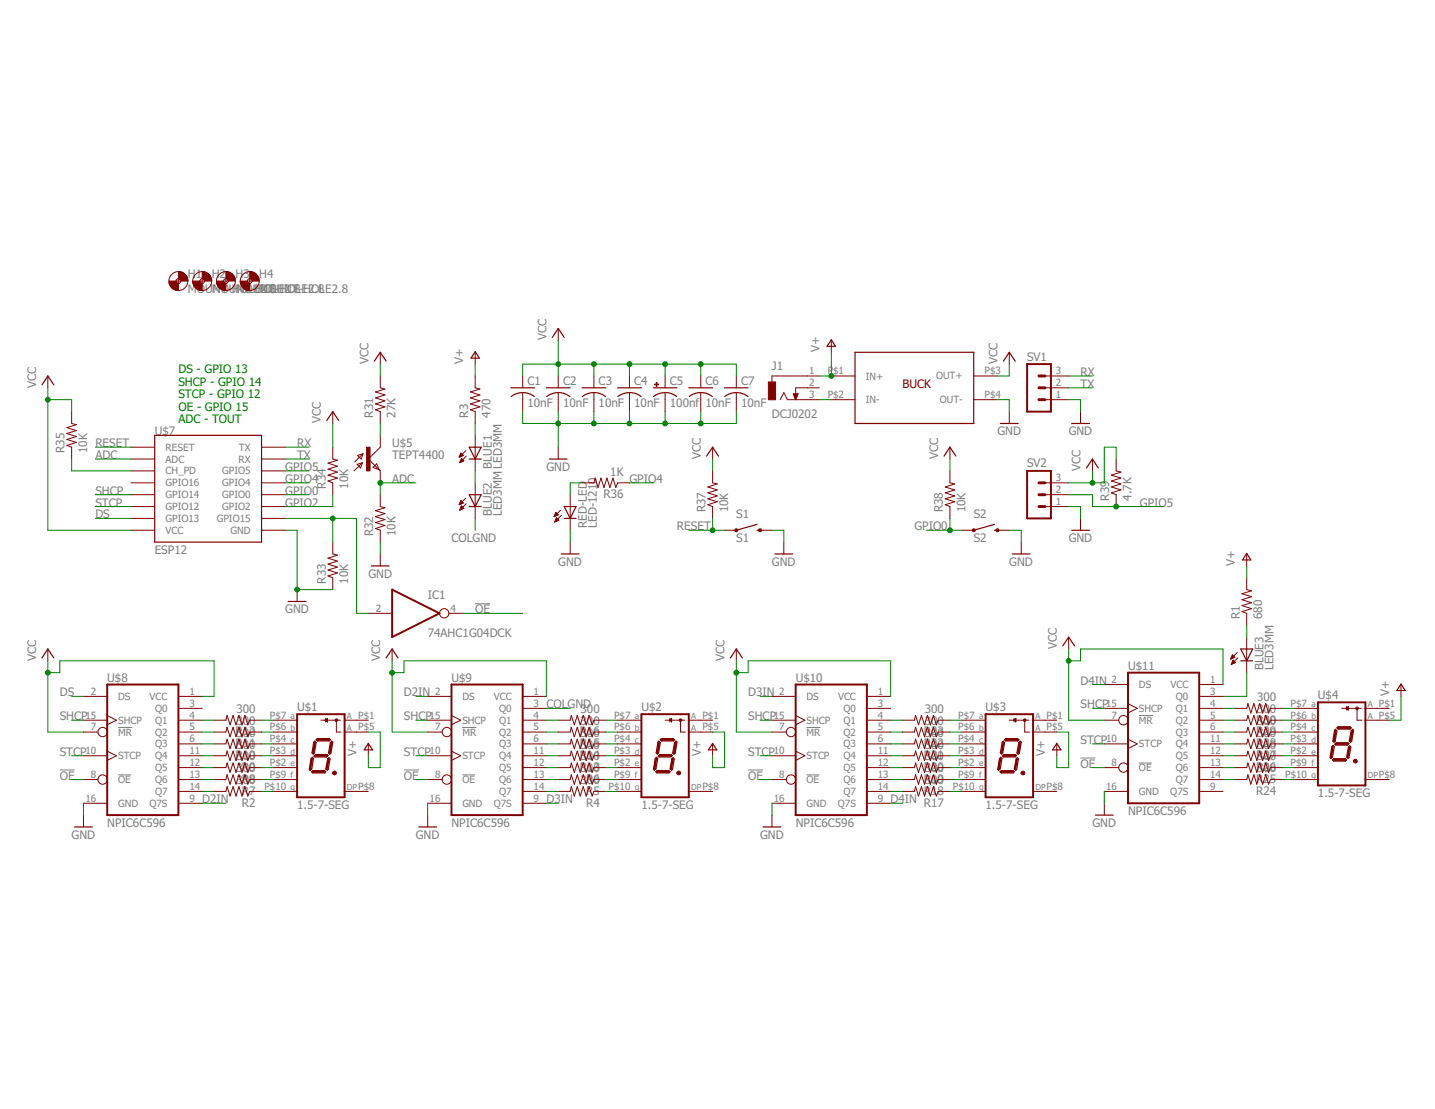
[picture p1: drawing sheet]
<svg xmlns="http://www.w3.org/2000/svg" width="279mm" height="216mm" viewBox="0 0 279 216" stroke-linecap="round" stroke-linejoin="round" font-family="sans-serif">
<g fill="none" stroke="#808080" stroke-width=".19">
<path d="M92.5 117.5h2.9M221.8 139.3h2.7M11.6 149.9h2.9M23 141.6h2.7M23 150.9h2.5M78.7 149.9h2.9M90 141.6h2.7M90 150.9h2.5M145.7 149.9h2.9M157 141.6h2.7M157 150.9h2.5M210.4 147.6h2.9"/>
<path d="M221.8 148.5h2.4"/>
</g>
<g fill="none" stroke="#800000" stroke-width=".23">
<path d="M8.2 74.9l1.1-1.7 1.2 1.7M72.9 70.3l1.1-1.7 1.2 1.7M92.5 68.5l.8 1.2h-1.6zM99.5 75.5h4.6M99.5 77.2a3.6 3.6 0 0 1 4.5 0M106.4 75.5h4.6M106.4 77.2a3.6 3.6 0 0 1 4.6 0M107.5 65.7l1.2-1.8 1.2 1.8M113.3 75.5h4.6M113.4 77.2a3.6 3.6 0 0 1 4.5 0M120.2 75.5h4.7M120.3 77.2a3.6 3.6 0 0 1 4.5 0"/>
<path d="M127.2 75.5h4.6M127.3 77.2a3.6 3.6 0 0 1 4.5 0M134.1 75.5h4.6M134.2 77.2a3.6 3.6 0 0 1 4.5 0M141.1 75.5h4.6M141.1 77.2a3.6 3.6 0 0 1 4.5 0M161.9 66.1l.8 1.3h-1.7zM166.5 68.6h23.1v13.8h-23.1zM195.4 70.3l1.1-1.7 1.2 1.7M30.1 84.8h20.8v20.7h-20.8zM63.6 81.9l1.2-1.8 1.1 1.8M91.4 87.1h2.3l-1.2 2.3z"/>
<path d="M91.4 89.4h2.3M91.4 96.3h2.3l-1.2 2.3zM91.4 98.6h2.3M107 89.4h3.4M109.9 98.6h2.3l-1.2 2.3zM137.6 88.8l1.1-1.7 1.2 1.7M183.8 88.8l1.2-1.7 1.1 1.7M194.8 82.4h3.4M208.7 82.4h3.4M211.5 91.1l1.2-1.7 1.1 1.7M56.1 117.1h3.5M72.3 110.2h3.5"/>
<path d="M109.3 107.8h3.4M109.9 100.9h2.3M147.4 103.2h.6M147.4 102.1l-4 1.1M150.9 107.8h3.4M193.6 103.2h.6M193.6 102.1l-4 1.1M197.1 107.8h3.5M208.7 103.2h3.4M242.7 107.7l.8 1.3h-1.6zM8.2 128.1l1.1-1.8 1.2 1.8M75.2 128.1l1.1-1.8 1.2 1.8"/>
<path d="M142.2 128.1l1.2-1.8 1.1 1.8M206.9 125.8l1.2-1.8 1.1 1.8M241.6 126.3h2.3l-1.2 2.4zM241.6 128.7h2.3M272.8 133.2l.8 1.2h-1.6zM60.6 147.7l.2-.3 .2 .3-.3 2-.3 .3-.2-.2zM60.7 150.3l.2-.3h2.3l.2 .3-.2 .2h-2.3zM61.1 144.5l.2-.2 .3 .3-.4 2-.2 .2-.3-.2zM61.1 147.2l.3-.3h2.3l.2 .2-.3 .3h-2.3zM61.6 144l.2-.2h2.3l.2 .2-.2 .3h-2.3zM63.8 147.7l.2-.2 .3 .2-.4 2.1-.2 .2-.3-.3zM64.3 144.6l.3-.3 .2 .2-.4 2.1-.2 .2-.2-.2z"/>
<path d="M71.7 144.7l.8 1.3h-1.6zM127.8 147.4l.3 .3-.4 2-.3 .3-.2-.2 .4-2.1zM127.9 150h2.3l.3 .3-.3 .2h-2.3l-.2-.2zM128.1 144.5l.2-.2 .3 .3-.4 2-.2 .2-.2-.2zM128.5 146.9h2.2l.2 .2-.3 .3h-2.3l-.1-.2zM128.6 144l.2-.2h2.3l.2 .2-.2 .3h-2.3zM130.8 147.7l.2-.2 .3 .2-.4 2.1-.2 .2-.2-.3zM131.3 144.6l.3-.3 .2 .2-.3 2.1-.3 .2-.2-.2zM138.7 144.7l.9 1.3h-1.7zM194.9 147.4l.2 .3-.4 2-.3 .3-.2-.2 .4-2.1zM194.9 150h2.4l.2 .3-.2 .2h-2.4l-.2-.2zM195.1 144.5l.2-.2 .3 .3-.4 2-.2 .2-.2-.2z"/>
<path d="M195.5 146.9h2.2l.2 .2-.2 .3h-2.4l-.1-.2zM195.6 144l.2-.2h2.3l.3 .2-.3 .3h-2.3zM197.8 147.7l.3-.2 .2 .2-.3 2.1-.2 .2-.3-.3zM198.4 144.6l.2-.3 .2 .2-.3 2.1-.3 .2-.2-.2zM205.8 144.7l.8 1.3h-1.6zM213.3 158.7h3.4M259.6 145.1l.2 .3-.4 2-.3 .3-.1-.2 .3-2.1zM259.7 147.7h2.3l.2 .2-.2 .3h-2.3l-.3-.3zM259.8 142.2l.2-.2 .3 .3-.3 2-.3 .2-.2-.2zM259.9 144.9l.3-.3h2.2l.2 .2-.2 .3h-2.3zM260.5 141.5h2.3l.3 .2-.3 .2h-2.3l-.2-.2zM262.6 145.4l.2-.2 .2 .2-.3 2.1-.2 .2-.3-.3z"/>
<path d="M263.1 142.3l.3-.3 .1 .2-.3 2.1-.2 .2-.3-.2zM14.5 161h3.5M81.5 161h3.5M148.6 161h3.4"/>
</g>
<g fill="none" stroke="#800000" stroke-width=".19">
<path d="M34.3 54.7h.9M34.7 54.3v.9M38.9 54.7h.9M39.4 54.3v.9M43.5 54.7h.9M44 54.3v.9M48.2 54.7h.9M48.6 54.3v.9M9.3 73.2v2.3M74 68.6v2.3M74 73.2v2.3l1 .2-1.9 .6 1.9 .6-1.9 .6 1.9 .5-1.9 .6 1.9 .6-1.9 .6 .9 .3v2.3M92.5 68.6v2.3"/>
<path d="M92.5 73.2v2.3l1 .2-1.9 .6 1.9 .6-1.9 .6 1.9 .5-1.9 .6 1.9 .6-1.9 .6 .9 .3v2.3M101.8 73.2v2.3M101.8 76.4v3.7M108.7 63.9v2.4M108.7 73.2v2.3M108.7 76.4v3.7M115.6 73.2v2.3M115.6 76.4v3.7M122.6 73.2v2.3M122.6 76.4v3.7M129.5 73.2v2.3M129.5 76.4v3.7"/>
<path d="M136.4 73.2v2.3M136.4 76.4v3.7M143.4 73.2v2.3M143.4 76.4v3.7M151.9 77.8l.7-1.4 .7 1.4h6.2M154.5 76.7h.9l-.5 1.1zM154.5 76.7h.9M154.5 76.8h.8M154.6 76.9h.7M154.6 77h.6M154.6 77.1h.6M154.7 77.2h.5"/>
<path d="M154.7 77.3h.4M154.8 77.4h.3M154.8 77.6h.2M154.9 77.7h.1M154.9 77.8h.1M159.5 73.2h-9.2v1.2M159.5 75.5h-4.6v2.3M161.9 73.2h4.6M161.9 77.8h4.6M161.9 66.3v2.3M189.6 73.2h4.6M189.6 77.8h4.6"/>
<path d="M196.5 68.6v2.3M203.5 73.2h4.6M203.5 75.5h4.6M203.5 77.8h4.6M13.9 80.1v2.3l1 .3-1.9 .5 1.9 .6-1.9 .6 1.9 .6-1.9 .6 1.9 .5-1.9 .6 .9 .4v2.3M25.5 98.6h4.6M25.5 87.1h4.6M25.5 89.4h4.6M25.5 91.7h4.6M25.5 94h4.6M25.5 96.3h4.6M50.9 98.6h4.6"/>
<path d="M50.9 87.1h4.6M50.9 89.4h4.6M50.9 91.7h4.6M50.9 94h4.6M50.9 96.3h4.6M64.8 80.1v2.3M64.8 87.1v2.3l.9 .2-1.8 .6 1.8 .6-1.8 .5 1.8 .6-1.8 .6 1.8 .6-1.8 .5 .9 .4v2.3M69.5 90.4l1.1-.3-.4 1zM69.6 88.7l1.1-.4-.4 1.1zM70.6 90.1l-1.7 1.6M70.7 88.3l-1.6 1.6M72.6 91l.7-.7 .5 1.1z"/>
<path d="M73.8 91.4l.2 .3v2.3M74 84.8v2.3l-2.3 2.3 2.1 2M74 96.3v2.3l1 .2-1.9 .6 1.9 .6-1.9 .6 1.9 .6-1.9 .5 1.9 .6-1.9 .6 .9 .3v2.3M89.4 89h.1M89.4 98.2h.2M89.5 88.9h.2M89.5 98.1h.3M89.5 88.8h.5M89.5 90.1h.1M89.5 98h.6M89.5 99.3h.1M89.6 88.7h.6"/>
<path d="M89.6 90h.2M89.6 97.9h.5M89.6 99.1h.3M89.6 88.6h.5M89.6 89.9h.4M89.6 97.7h.4M89.6 99h.5M89.6 88.5h.4M89.7 89.7h.6M89.7 97.6h.2M89.7 88.3h.2M89.7 98.9h.6"/>
<path d="M89.7 89.6h.5M89.7 97.5h.1M89.7 88.2h.1M89.7 98.8h.5M89.7 89.5h.4M89.7 97.5l.5 .4-.8 .4zM89.8 98.7h.3M89.8 89.4h.2M89.8 98.6h.2M89.8 89.3h.1M89.9 89.3l.4 .4-.8 .4zM89.9 98.5l.4 .5-.8 .3z"/>
<path d="M89.9 98.5h.1M90.2 88.7l-.5-.5-.3 .8M90.2 88.7l-.8 .3M90.7 87.8l-1.3 1.2M90.7 97l-1.3 1.3M90.8 88.8l-1.3 1.3M90.8 98l-1.3 1.3M92.5 84.8v6.9M92.5 94v6.9M108.2 99.9h.2M108.2 99.8h.1M108.7 87.1v2.3"/>
<path d="M109.2 99.3l-1.3 1.3M111 96.3v6.9M113.3 94h2.3l.3-.9 .5 1.8 .6-1.8 .6 1.8 .6-1.8 .5 1.8 .6-1.8 .6 1.8 .3-.9h2.4M138.7 87.1v2.3M138.7 91.7v2.3l1 .2-1.9 .6 1.9 .6-1.9 .5 1.9 .6-1.9 .6 1.9 .6-1.9 .6 .9 .3v2.3M185 91.7v2.3l.9 .2-1.9 .6 1.9 .6-1.9 .5 1.9 .6-1.9 .6 1.9 .6-1.9 .6 1 .3v2.3M185 87.1v2.3M196.5 80.1v2.3M203.5 98.6h4.6M203.5 94h4.6M203.5 96.3h4.6M210.4 80.1v2.3"/>
<path d="M212.7 89.4v2.3M217.3 89.4v2.3l.9 .2-1.8 .6 1.8 .6-1.8 .5 1.8 .6-1.8 .6 1.8 .6-1.8 .5 .9 .4v2.3M25.5 100.9h4.6M25.5 103.2h4.6M50.9 100.9h4.6M50.9 103.2h4.6M57.8 114.8v2.3M64.8 105.5v2.3l.9 .3-1.8 .6 1.8 .5-1.8 .6 1.8 .6-1.8 .6 1.8 .5-1.8 .6 .9 .4v2.3M71.7 119.4h4.6M74 107.8v2.4M87.4 119.4h2.8M107.9 100.5h.1"/>
<path d="M107.9 100.4h.3M108 100.3h.5M108 101.6h.1M108 100.2h.7M108.1 101.5h.2M108.1 100.1h.5M108.1 101.4h.4M108.1 100h.4M108.1 101.3h.7M108.2 101.2h.5M108.2 101.1h.4M108.3 101h.2"/>
<path d="M108.3 100.9h.1M108.4 100.8l.4 .5-.8 .3zM108.7 100.2l-.5-.4-.3 .8M108.7 100.2l-.8 .4M109.3 100.4l-1.3 1.2M111 105.5v2.3M141.1 103.2h2.3M148 103.2h2.3M152.6 105.5v2.3M187.3 103.2h2.3M194.2 103.2h2.3M198.8 105.5v2.3"/>
<path d="M210.4 100.9v2.3M242.7 107.8v2.4M242.7 112.5v2.3l1 .2-1.9 .6 1.9 .6-1.9 .6 1.9 .5-1.9 .6 1.9 .6-1.9 .6 .9 .3v2.3M9.3 126.3v2.4M16.3 135.6h4.6M20.9 139.3l1.8 .9-1.8 .9M34.7 137.9h4.7M34.7 135.6h4.7M63.4 139.8v.7M63.6 140h.2M63.7 139.9h.1M63.8 139.8l-.4 .4 .4 .3"/>
<path d="M63.8 139.8v.7M76.3 126.3v2.4M83.3 135.6h4.6M87.9 139.3l1.8 .9-1.8 .9M101.8 137.9h4.6M101.8 135.6h4.6M130.4 139.8v.7M130.6 140h.2M130.7 139.9h.1M130.8 139.8l-.4 .4 .4 .3M130.8 139.8v.7M143.4 126.3v2.4"/>
<path d="M150.3 135.6h4.6M154.9 139.3l1.8 .9-1.8 .9M168.8 137.9h4.6M168.8 135.6h4.6M197.4 139.8v.7M197.7 140h.1M197.8 139.9h.1M197.8 139.8l-.4 .4 .4 .3M197.8 139.8v.7M208.1 124v2.3M215 137.9h4.6M215 133.3h4.6"/>
<path d="M219.6 137l1.8 .9-1.8 .9M233.5 137.9h4.6M233.5 135.6h4.6M233.5 133.3h4.6M239.6 128.2h.2M239.7 128.1h.4M239.8 128h.5M239.8 129.3h.1M239.8 127.9h.6M239.8 129.2h.3M239.8 127.8h.5M239.8 129.1h.5"/>
<path d="M239.9 127.7h.3M239.9 129h.6M239.9 127.6h.2M239.9 128.9h.5M240 127.5l.4 .5-.8 .3zM240 128.8h.3M240 128.7h.2M240.1 128.5h.1M240.1 128.5l.4 .5-.8 .3zM240.4 137.9h2.3l.3-.9 .5 1.8 .6-1.8 .6 1.8 .6-1.8 .6 1.8 .5-1.8 .6 1.8 .4-.9h2.3M240.9 127l-1.3 1.3M241 128.1l-1.3 1.2"/>
<path d="M242.7 124v7M252 137.9h4.6M261.2 137.9h3.8M262.1 137.5v.7M262.1 137.9l.4-.4v.7zM262.2 137.9h.3M262.2 137.8h.3M262.3 138h.2M262.3 137.7h.2M262.4 138.2h.1M262.4 137.6h.1M264.2 138v2.2h1"/>
<path d="M265.9 137.9h4.6M272.8 133.3v2.3M16.3 140.2h4.6M16.3 142.5h2.8M16.3 151.8h2.8M16.3 147.1h4.6M16.3 156.4h4.6M16.3 158.7v2.3M20.9 146.2l1.8 .9-1.8 .9M34.7 140.2h4.7M34.7 142.5h4.7M34.7 154.1h4.7"/>
<path d="M34.7 151.8h4.7M34.7 147.1h4.7M34.7 144.8h4.7M34.7 149.4h4.7M34.7 156.4h4.7M41.7 140.2h2.3l.2-.9 .6 1.8 .6-1.8 .6 1.8 .5-1.8 .6 1.8 .6-1.8 .6 1.8 .3-.9h2.3M41.7 142.5h2.3l.2-.9 .6 1.8 .6-1.8 .6 1.8 .5-1.8 .6 1.8 .6-1.8 .6 1.8 .3-.9h2.3M41.7 154.1h2.3l.2-1 .6 1.9 .6-1.9 .6 1.9 .5-1.9 .6 1.9 .6-1.9 .6 1.9 .3-.9h2.3M41.7 151.8h2.3l.2-1 .6 1.9 .6-1.9 .6 1.9 .5-1.9 .6 1.9 .6-1.9 .6 1.9 .3-.9h2.3M41.7 147.1h2.3l.2-.9 .6 1.9 .6-1.9 .6 1.9 .5-1.9 .6 1.9 .6-1.9 .6 1.9 .3-1h2.3M41.7 144.8h2.3l.2-.9 .6 1.9 .6-1.9 .6 1.9 .5-1.9 .6 1.9 .6-1.9 .6 1.9 .3-1h2.3M41.7 149.4h2.3l.2-.9 .6 1.9 .6-1.9 .6 1.9 .5-1.9 .6 1.9 .6-1.9 .6 1.9 .3-1h2.3"/>
<path d="M53.2 140.2h4.6M53.2 142.5h4.6M53.2 154.1h4.6M53.2 151.8h4.6M53.2 147.1h4.6M53.2 144.8h4.6M53.2 149.4h4.6M62.5 140.2h3.8M63.5 140.3h.3M63.5 140.1h.3M63.6 140.4h.2M63.7 140.5h.1"/>
<path d="M65.5 140.3v2.2h.9M67.1 140.2h4.6M67.1 142.5h4.6M67.1 154.1h4.6M71.7 144.8v2.3M83.3 140.2h4.6M83.3 142.5h2.8M83.3 151.8h2.8M83.3 147.1h4.6M83.3 156.4h4.6M83.3 158.7v2.3M87.9 146.2l1.8 .9-1.8 .9"/>
<path d="M101.8 140.2h4.6M101.8 142.5h4.6M101.8 154.1h4.6M101.8 151.8h4.6M101.8 147.1h4.6M101.8 144.8h4.6M101.8 149.4h4.6M101.8 156.4h4.6M108.7 140.2h2.3l.2-.9 .6 1.8 .6-1.8 .6 1.8 .6-1.8 .5 1.8 .6-1.8 .6 1.8 .3-.9h2.3M108.7 142.5h2.3l.2-.9 .6 1.8 .6-1.8 .6 1.8 .6-1.8 .5 1.8 .6-1.8 .6 1.8 .3-.9h2.3M108.7 154.1h2.3l.2-1 .6 1.9 .6-1.9 .6 1.9 .6-1.9 .5 1.9 .6-1.9 .6 1.9 .3-.9h2.3M108.7 151.8h2.3l.2-1 .6 1.9 .6-1.9 .6 1.9 .6-1.9 .5 1.9 .6-1.9 .6 1.9 .3-.9h2.3"/>
<path d="M108.7 147.1h2.3l.2-.9 .6 1.9 .6-1.9 .6 1.9 .6-1.9 .5 1.9 .6-1.9 .6 1.9 .3-1h2.3M108.7 144.8h2.3l.2-.9 .6 1.9 .6-1.9 .6 1.9 .6-1.9 .5 1.9 .6-1.9 .6 1.9 .3-1h2.3M108.7 149.4h2.3l.2-.9 .6 1.9 .6-1.9 .6 1.9 .6-1.9 .5 1.9 .6-1.9 .6 1.9 .3-1h2.3M120.2 140.2h4.7M120.2 142.5h4.7M120.2 154.1h4.7M120.2 151.8h4.7M120.2 147.1h4.7M120.2 144.8h4.7M120.2 149.4h4.7M129.5 140.2h3.8M130.5 140.3h.3"/>
<path d="M130.5 140.1h.3M130.6 140.4h.2M130.7 140.5h.1M132.5 140.3v2.2h.9M134.1 140.2h4.6M134.1 142.5h4.6M134.1 154.1h4.6M138.7 144.8v2.3M150.3 140.2h4.6M150.3 142.5h2.8M150.3 151.8h2.8M150.3 147.1h4.6"/>
<path d="M150.3 158.7v2.3M150.3 156.4h4.6M154.9 146.2l1.8 .9-1.8 .9M168.8 140.2h4.6M168.8 142.5h4.6M168.8 154.1h4.6M168.8 151.8h4.6M168.8 147.1h4.6M168.8 144.8h4.6M168.8 149.4h4.6M168.8 156.4h4.6M175.7 140.2h2.3l.3-.9 .5 1.8 .6-1.8 .6 1.8 .6-1.8 .5 1.8 .6-1.8 .6 1.8 .3-.9h2.4"/>
<path d="M175.7 142.5h2.3l.3-.9 .5 1.8 .6-1.8 .6 1.8 .6-1.8 .5 1.8 .6-1.8 .6 1.8 .3-.9h2.4M175.7 154.1h2.3l.3-1 .5 1.9 .6-1.9 .6 1.9 .6-1.9 .5 1.9 .6-1.9 .6 1.9 .3-.9h2.4M175.7 151.8h2.3l.3-1 .5 1.9 .6-1.9 .6 1.9 .6-1.9 .5 1.9 .6-1.9 .6 1.9 .3-.9h2.4M175.7 147.1h2.3l.3-.9 .5 1.9 .6-1.9 .6 1.9 .6-1.9 .5 1.9 .6-1.9 .6 1.9 .3-1h2.4M175.7 144.8h2.3l.3-.9 .5 1.9 .6-1.9 .6 1.9 .6-1.9 .5 1.9 .6-1.9 .6 1.9 .3-1h2.4M175.7 149.4h2.3l.3-.9 .5 1.9 .6-1.9 .6 1.9 .6-1.9 .5 1.9 .6-1.9 .6 1.9 .3-1h2.4M187.3 140.2h4.6M187.3 142.5h4.6M187.3 154.1h4.6M187.3 151.8h4.6M187.3 147.1h4.6M187.3 144.8h4.6"/>
<path d="M187.3 149.4h4.6M196.5 140.2h3.8M197.5 140.3h.3M197.5 140.1h.3M197.7 140.4h.1M197.8 140.5h.1M199.5 140.3v2.2h.9M201.1 140.2h4.7M201.1 142.5h4.7M201.1 154.1h4.7M205.8 144.8v2.3M215 140.2h2.8"/>
<path d="M215 154.1h4.6M215 144.8h4.6M215 149.4h2.8M215 156.4v2.3M219.6 143.9l1.8 .9-1.8 .9M233.5 140.2h4.6M233.5 142.5h4.6M233.5 154.1h4.6M233.5 151.8h4.6M233.5 147.1h4.6M233.5 144.8h4.6M233.5 149.4h4.6"/>
<path d="M240.4 140.2h2.3l.3-.9 .5 1.8 .6-1.8 .6 1.8 .6-1.8 .6 1.8 .5-1.8 .6 1.8 .4-.9h2.3M240.4 142.5h2.3l.3-.9 .5 1.8 .6-1.8 .6 1.8 .6-1.8 .6 1.8 .5-1.8 .6 1.8 .4-.9h2.3M240.4 151.8h2.3l.3-1 .5 1.9 .6-1.9 .6 1.9 .6-1.9 .6 1.9 .5-1.9 .6 1.9 .4-.9h2.3M240.4 147.1h2.3l.3-.9 .5 1.9 .6-1.9 .6 1.9 .6-1.9 .6 1.9 .5-1.9 .6 1.9 .4-1h2.3M240.4 144.8h2.3l.3-.9 .5 1.9 .6-1.9 .6 1.9 .6-1.9 .6 1.9 .5-1.9 .6 1.9 .4-1h2.3M240.4 149.4h2.3l.3-.9 .5 1.9 .6-1.9 .6 1.9 .6-1.9 .6 1.9 .5-1.9 .6 1.9 .4-1h2.3M252 140.2h4.6M252 142.5h4.6M252 151.8h4.6M252 147.1h4.6M252 144.8h4.6M252 149.4h4.6"/>
<path d="M265.9 140.2h4.6M265.9 151.8h4.6"/>
<circle cx="34.7" cy="54.7" r="1.84"/>
<circle cx="34.7" cy="54.7" r=".47"/>
<circle cx="39.4" cy="54.7" r="1.84"/>
<circle cx="39.4" cy="54.7" r=".47"/>
<circle cx="44" cy="54.7" r="1.84"/>
<circle cx="44" cy="54.7" r=".47"/>
<circle cx="48.6" cy="54.7" r="1.84"/>
<circle cx="48.6" cy="54.7" r=".47"/>
<circle cx="86.5" cy="119.4" r=".91"/>
<circle cx="20" cy="142.5" r=".91"/>
<circle cx="20" cy="151.8" r=".91"/>
<circle cx="87" cy="142.5" r=".91"/>
<circle cx="87" cy="151.8" r=".91"/>
<circle cx="154" cy="142.5" r=".91"/>
<circle cx="154" cy="151.8" r=".91"/>
<circle cx="218.7" cy="140.2" r=".91"/>
<circle cx="218.7" cy="149.4" r=".91"/>
</g>
<path d="M65 150.5h.3M132 150.5h.3M199.1 150.5h.2M263.8 148.2h.2" fill="none" stroke="#800000" stroke-width=".3"/>
<g fill="none" stroke="#800000" stroke-width=".38">
<path d="M200 70.9h4.6v9.2h-4.6zM200 91.7h4.6v9.2h-4.6zM76.3 114.8l9.3 4.6-9.3 4.6zM20.9 133.3h13.8v25.4h-13.8zM57.8 139h9.3v16.2h-9.3zM87.9 133.3h13.9v25.4h-13.9zM124.9 139h9.2v16.2h-9.2zM154.9 133.3h13.9v25.4h-13.9zM191.9 139h9.2v16.2h-9.2zM219.6 131h13.9v25.4h-13.9zM256.6 136.7h9.3v16.2h-9.3zM60.7 147.7l-.3 2.1"/>
<path d="M61 150.3h2.2M61.3 144.6l-.3 2M61.3 147.1h2.3M61.8 144h2.3M64 147.8l-.4 1.9M64.6 144.6l-.4 2M127.8 147.7l-.4 2.1M128 150.3h2.2M128.3 147.1h2.4M128.3 144.6l-.3 2M128.8 144h2.3M131 147.8l-.3 1.9"/>
<path d="M131.6 144.6l-.4 2M194.8 147.7l-.4 2.1M195 150.3h2.2M195.4 147.1h2.3M195.4 144.6l-.4 2M195.8 144h2.3M198 147.8l-.3 1.9M198.6 144.6l-.4 2M259.5 145.4l-.4 2.1M259.7 147.9h2.2M260.1 142.3l-.4 2M260.1 144.8h2.3"/>
<path d="M260.5 141.7h2.3M262.7 145.5l-.3 1.9M263.3 142.3l-.3 2"/>
</g>
<g fill="#800000" stroke="#800000" stroke-width=".19">
<path d="M64.8 150.3a.38 .38 0 0 1 .6 0 .38 .38 0 0 1-.2 .6l-.4-.2v-.2l.4-.1v.2l-.4-.1z" fill-rule="evenodd"/>
<path d="M131.8 150.3a.36 .36 0 0 1 .6-.1 .36 .36 0 0 1 0 .6 .36 .36 0 0 1-.6-.1v-.2h.4v.1l-.4-.1z" fill-rule="evenodd"/>
<path d="M198.9 150.3l.3-.2 .2 .1 .1 .2-.1 .4a.39 .39 0 0 1-.6-.3l.4-.1 .1 .1h-.5z" fill-rule="evenodd"/>
<path d="M263.6 148l.1-.2a.37 .37 0 0 1 .5 .3 .37 .37 0 0 1-.2 .4 .37 .37 0 0 1-.5-.3l.4-.1 .1 .1h-.5z" fill-rule="evenodd"/>
<path d="M34.7 52.9a1.86 1.86 0 0 1 1.9 1.8h-1.4a.44 .44 0 0 0-.5-.4z" fill-rule="evenodd"/>
<path d="M32.9 54.7h1.4l.1 .3 .3 .2v1.4a1.82 1.82 0 0 1-1.8-1.9z" fill-rule="evenodd"/>
<path d="M39.4 52.9a1.86 1.86 0 0 1 1.8 1.8h-1.4l-.1-.3-.3-.1z" fill-rule="evenodd"/>
<path d="M37.5 54.7h1.4l.1 .3 .4 .2v1.4a1.82 1.82 0 0 1-1.9-1.9z" fill-rule="evenodd"/>
<path d="M44 52.9a1.83 1.83 0 0 1 1.8 1.8h-1.4a.44 .44 0 0 0-.4-.4z" fill-rule="evenodd"/>
<path d="M42.1 54.7h1.4l.2 .3 .3 .2v1.4a1.79 1.79 0 0 1-1.9-1.9z" fill-rule="evenodd"/>
<path d="M48.6 52.9a1.86 1.86 0 0 1 1.9 1.8h-1.4l-.2-.3-.3-.1z" fill-rule="evenodd"/>
<path d="M46.8 54.7h1.4l.1 .3 .3 .2v1.4a1.82 1.82 0 0 1-1.8-1.9z" fill-rule="evenodd"/>
<path d="M147.8 103h.4v.4h-.4z" fill-rule="evenodd"/>
<circle cx="65.5" cy="140.2" r=".25"/>
<circle cx="132.5" cy="140.2" r=".25"/>
<circle cx="199.5" cy="140.2" r=".25"/>
<circle cx="264.2" cy="137.9" r=".25"/>
<circle cx="143.4" cy="103.2" r=".3"/>
<circle cx="189.6" cy="103.2" r=".3"/>
<circle cx="194.2" cy="103.2" r=".3"/>
</g>
<g fill="#800000" stroke="#800000" stroke-width=".19">
<path d="M71.4 87.1h.7v4.6h-.7z"/>
<path d="M149.6 74.4h1.4v3.4h-1.4z"/>
<path d="M127.4 74.8h.8v.1h-.8z"/>
<path d="M127.8 74.4h.1v.8h-.1z"/>
</g>
<path d="M202.3 73.2h1.2M202.3 75.5h1.2M202.3 77.8h1.2M202.3 94h1.2M202.3 96.3h1.2M202.3 98.6h1.2" fill="none" stroke="#800000" stroke-width=".57"/>
<g fill="none" stroke="#008000" stroke-width=".19">
<path d="M9.3 75.5v27.7h16.2M9.3 77.8h4.6v2.3M74 70.9v2.3M92.5 70.9v2.3M101.8 73.2v-2.3h41.6v2.3M108.7 66.3v6.9M115.6 70.9v2.3M122.6 70.9v2.3M129.5 70.9v2.3M136.4 70.9v2.3M159.5 77.8h2.4M161.9 68.6v4.6h-2.4"/>
<path d="M194.2 77.8h2.3v2.3M196.5 70.9v2.3h-2.3M208.1 77.8h2.3v2.3M208.1 73.2h4.6M208.1 75.5h4.6M13.9 89.4v2.3h11.6M18.6 98.6h6.9M18.6 87.1h6.9M18.6 89.4h6.9M18.6 96.3h6.9M55.5 94h4.7M55.5 87.1h4.7"/>
<path d="M55.5 89.4h4.7M55.5 96.3h4.7M55.5 91.7h4.7M64.8 96.3v2.3h-9.3M64.8 82.4v4.7M74 82.4v2.4M81 94h-7v2.3M92.5 82.4v2.4M92.5 91.7v2.3M101.8 80.1v2.3h41.6v-2.3M108.7 80.1v7M113.3 94h-2.3v2.3"/>
<path d="M115.6 80.1v2.3M122.6 80.1v2.3M122.6 94h4.6M129.5 80.1v2.3M136.4 80.1v2.3M138.7 89.4v2.3M185 89.4v2.3M208.1 98.6h2.3v2.3M208.1 96.3h4.6v2.3h13.9M212.7 91.7v2.3M217.3 89.4v-2.3h-2.3v6.9h-6.9M18.6 100.9h6.9"/>
<path d="M55.5 103.2h2.3v11.6h7M55.5 100.9h13.9v18.5h2.3M64.8 100.9v4.6M74 105.5v2.3M90.2 119.4h11.6M92.5 100.9v2.3M111 103.2v2.3M134.1 103.2h7M138.7 100.9v2.3M150.3 103.2h2.3v2.3M180.3 103.2h7M185 100.9v2.3"/>
<path d="M196.5 103.2h2.3v2.3M242.7 110.2v2.3M9.3 128.7v13.8h7M9.3 131h2.3v-2.3h30.1v6.9h-2.3M13.9 135.6h2.4M76.3 128.7v13.8h7M76.3 131h2.4v-2.3h27.7v6.9M81 135.6h2.3M106.4 137.9h4.6M143.4 128.7v13.8h6.9M143.4 131h2.3v-2.3h27.7v6.9M148 135.6h2.3"/>
<path d="M208.1 128.7h2.3v-2.4h27.7v7M208.1 126.3v13.9h6.9M212.7 137.9h2.3M212.7 133.3h2.3M238.1 137.9h2.3M242.7 121.7v2.3M242.7 131v4.6h-4.6M249.7 137.9h2.3M272.8 135.6v4.6h-2.3M13.9 140.2h2.4M13.9 147.1h2.4M13.9 151.8h2.4"/>
<path d="M16.3 156.4v2.3M39.4 142.5h2.3M39.4 140.2h2.3M39.4 144.8h2.3M39.4 147.1h2.3M39.4 149.4h2.3M39.4 151.8h2.3M39.4 154.1h2.3M39.4 156.4h4.6M50.9 142.5h2.3M50.9 140.2h2.3M50.9 144.8h2.3"/>
<path d="M50.9 147.1h2.3M50.9 149.4h2.3M50.9 151.8h2.3M50.9 154.1h2.3M71.7 142.5h2.3v6.9h-2.3v-2.3M81 140.2h2.3M81 147.1h2.3M81 151.8h2.3M83.3 156.4v2.3M106.4 142.5h2.3M106.4 140.2h2.3M106.4 144.8h2.3"/>
<path d="M106.4 147.1h2.3M106.4 149.4h2.3M106.4 151.8h2.3M106.4 154.1h2.3M106.4 156.4h2.3M117.9 142.5h2.3M117.9 140.2h2.3M117.9 144.8h2.3M117.9 147.1h2.3M117.9 149.4h2.3M117.9 151.8h2.3M117.9 154.1h2.3"/>
<path d="M138.7 142.5h2.4v6.9h-2.4v-2.3M148 140.2h2.3M148 147.1h2.3M148 151.8h2.3M150.3 156.4v2.3M173.4 142.5h2.3M173.4 140.2h2.3M173.4 144.8h2.3M173.4 147.1h2.3M173.4 149.4h2.3M173.4 151.8h2.3M173.4 154.1h2.3"/>
<path d="M173.4 156.4h2.3M185 142.5h2.3M185 140.2h2.3M185 144.8h2.3M185 147.1h2.3M185 149.4h2.3M185 151.8h2.3M185 154.1h2.3M205.8 142.5h2.3v6.9h-2.3v-2.3M212.7 144.8h2.3M212.7 149.4h2.3M215 154.1v2.3"/>
<path d="M238.1 142.5h2.3M238.1 140.2h2.3M238.1 144.8h2.3M238.1 147.1h2.3M238.1 149.4h2.3M238.1 151.8h2.3M249.7 142.5h2.3M249.7 140.2h2.3M249.7 144.8h2.3M249.7 147.1h2.3M249.7 149.4h2.3M249.7 151.8h2.3"/>
</g>
<g fill="#008000" stroke="#008000" stroke-width=".19">
<circle cx="57.8" cy="114.8" r=".47"/>
<circle cx="108.7" cy="82.4" r=".47"/>
<circle cx="115.6" cy="82.4" r=".47"/>
<circle cx="122.6" cy="82.4" r=".47"/>
<circle cx="129.5" cy="82.4" r=".47"/>
<circle cx="136.4" cy="82.4" r=".47"/>
<circle cx="9.3" cy="77.8" r=".47"/>
<circle cx="9.3" cy="131" r=".47"/>
<circle cx="76.3" cy="131" r=".47"/>
<circle cx="143.4" cy="131" r=".47"/>
<circle cx="208.1" cy="128.7" r=".47"/>
<circle cx="108.7" cy="70.9" r=".47"/>
<circle cx="115.6" cy="70.9" r=".47"/>
<circle cx="122.6" cy="70.9" r=".47"/>
<circle cx="129.5" cy="70.9" r=".47"/>
<circle cx="136.4" cy="70.9" r=".47"/>
<circle cx="212.7" cy="94" r=".47"/>
<circle cx="161.9" cy="73.2" r=".47"/>
<circle cx="74" cy="94" r=".47"/>
<circle cx="185" cy="103.2" r=".47"/>
<circle cx="138.7" cy="103.2" r=".47"/>
<circle cx="217.3" cy="98.6" r=".47"/>
<circle cx="64.8" cy="100.9" r=".47"/>
</g>
<g font-size="2.3" fill="#808080">
<text x="36.6" y="57">MOUMT-HNO-EM.TLENT-HOLE2.8</text>
<text x="36.6" y="54.2">H1</text>
<text x="41.2" y="54.2">H2</text>
<text x="41.5" y="57">NOUMOTLUHNO-HOLE2.8</text>
<text x="45.8" y="54.2">H3</text>
<text x="50.5" y="54.2">H4</text>
<text x="50.7" y="57">2O8U2.8</text>
<text x="71.7" y="70.9" transform="rotate(-90 71.7 70.9)">VCC</text>
<text x="90.2" y="70.9" transform="rotate(-90 90.2 70.9)">V+</text>
<text x="106.4" y="66.3" transform="rotate(-90 106.4 66.3)">VCC</text>
<text x="159.5" y="68.6" transform="rotate(-90 159.5 68.6)">V+</text>
<text x="194.2" y="70.9" transform="rotate(-90 194.2 70.9)">VCC</text>
<text x="200" y="70.2">SV1</text>
<text x="7" y="75.5" transform="rotate(-90 7 75.5)">VCC</text>
<text x="102.7" y="74.9">C1</text>
<text x="109.6" y="74.9">C2</text>
<text x="116.6" y="74.9">C3</text>
<text x="123.5" y="74.9">C4</text>
<text x="130.4" y="74.9">C5</text>
<text x="137.4" y="74.9">C6</text>
<text x="144.3" y="74.9">C7</text>
<text x="150.3" y="72">J1</text>
<text x="210.4" y="75.5">TX</text>
<text x="210.4" y="73.2">RX</text>
<text x="62.5" y="82.4" transform="rotate(-90 62.5 82.4)">VCC</text>
<text x="72.7" y="81.3" transform="rotate(-90 72.7 81.3)">R31</text>
<text x="77" y="81.3" transform="rotate(-90 77 81.3)">27K</text>
<text x="91.2" y="81.3" transform="rotate(-90 91.2 81.3)">R3</text>
<text x="95.5" y="81.3" transform="rotate(-90 95.5 81.3)">470</text>
<text x="102.7" y="79.3">10nF</text>
<text x="109.6" y="79.3">10nF</text>
<text x="116.6" y="79.3">10nF</text>
<text x="123.5" y="79.3">10nF</text>
<text x="130.4" y="79.3">100nf</text>
<text x="137.4" y="79.3">10nF</text>
<text x="144.3" y="79.3">10nF</text>
<text x="150.3" y="81.3">DCJ0202</text>
<text x="12.6" y="88.2" transform="rotate(-90 12.6 88.2)">R35</text>
<text x="16.9" y="88.2" transform="rotate(-90 16.9 88.2)">10K</text>
<text x="18.6" y="89.4">ADC</text>
<text x="18.6" y="87.1">RESET</text>
<text x="30.1" y="84.7">U$7</text>
<text x="57.9" y="89.4">TX</text>
<text x="57.9" y="87.1">RX</text>
<text x="76.3" y="89.4">TEPT4400</text>
<text x="76.3" y="87.1">U$5</text>
<text x="136.4" y="89.4" transform="rotate(-90 136.4 89.4)">VCC</text>
<text x="182.7" y="89.4" transform="rotate(-90 182.7 89.4)">VCC</text>
<text x="194.2" y="84.7">GND</text>
<text x="208.1" y="84.7">GND</text>
<text x="55.5" y="94">GPIO4</text>
<text x="55.5" y="91.7">GPIO5</text>
<text x="63.4" y="95.1" transform="rotate(-90 63.4 95.1)">R34</text>
<text x="67.8" y="95.1" transform="rotate(-90 67.8 95.1)">10K</text>
<text x="76.3" y="94">ADC</text>
<text x="95.8" y="91.2" transform="rotate(-90 95.8 91.2)">BLUE1</text>
<text x="106.4" y="91.7">GND</text>
<text x="118.8" y="92.6">1K</text>
<text x="122.6" y="94">GPIO4</text>
<text x="200" y="91">SV2</text>
<text x="210.4" y="91.7" transform="rotate(-90 210.4 91.7)">VCC</text>
<text x="18.6" y="100.9">DS</text>
<text x="18.6" y="98.6">STCP</text>
<text x="18.6" y="96.3">SHCP</text>
<text x="55.5" y="98.6">GPIO2</text>
<text x="55.5" y="96.3">GPIO0</text>
<text x="95.8" y="100.5" transform="rotate(-90 95.8 100.5)">BLUE2</text>
<text x="97.7" y="100.5" transform="rotate(-90 97.7 100.5)">LED3MM LED3MM</text>
<text x="117.5" y="97">R36</text>
<text x="137.4" y="99.8" transform="rotate(-90 137.4 99.8)">R37</text>
<text x="141.7" y="99.8" transform="rotate(-90 141.7 99.8)">10K</text>
<text x="143.4" y="100.9">S1</text>
<text x="183.6" y="99.8" transform="rotate(-90 183.6 99.8)">R38</text>
<text x="188" y="99.8" transform="rotate(-90 188 99.8)">10K</text>
<text x="189.6" y="100.9">S2</text>
<text x="216" y="97.5" transform="rotate(-90 216 97.5)">R39</text>
<text x="220.3" y="97.5" transform="rotate(-90 220.3 97.5)">4.7K</text>
<text x="221.9" y="98.6">GPIO5</text>
<text x="30.1" y="107.9">ESP12</text>
<text x="72.7" y="104.4" transform="rotate(-90 72.7 104.4)">R32</text>
<text x="77" y="104.4" transform="rotate(-90 77 104.4)">10K</text>
<text x="87.9" y="105.5">COLGND</text>
<text x="114.2" y="102.8" transform="rotate(-90 114.2 102.8)">RED-LED</text>
<text x="116.2" y="102.8" transform="rotate(-90 116.2 102.8)">LED-1210</text>
<text x="131.8" y="103.2">RESET</text>
<text x="143.4" y="105.5">S1</text>
<text x="178" y="103.2">GPIO0</text>
<text x="189.6" y="105.5">S2</text>
<text x="208.1" y="105.5">GND</text>
<text x="63.4" y="113.6" transform="rotate(-90 63.4 113.6)">R33</text>
<text x="67.8" y="113.6" transform="rotate(-90 67.8 113.6)">10K</text>
<text x="71.7" y="112.5">GND</text>
<text x="108.7" y="110.2">GND</text>
<text x="150.3" y="110.2">GND</text>
<text x="196.5" y="110.2">GND</text>
<text x="240.4" y="110.2" transform="rotate(-90 240.4 110.2)">V+</text>
<text x="55.5" y="119.4">GND</text>
<text x="83.3" y="116.5">IC1</text>
<text x="92.5" y="119.4">OE</text>
<text x="83.3" y="124">74AHC1G04DCK</text>
<text x="241.4" y="120.6" transform="rotate(-90 241.4 120.6)">R1</text>
<text x="245.7" y="120.6" transform="rotate(-90 245.7 120.6)">680</text>
<text x="7" y="128.6" transform="rotate(-90 7 128.6)">VCC</text>
<text x="74" y="128.6" transform="rotate(-90 74 128.6)">VCC</text>
<text x="141.1" y="128.6" transform="rotate(-90 141.1 128.6)">VCC</text>
<text x="205.8" y="126.3" transform="rotate(-90 205.8 126.3)">VCC</text>
<text x="219.6" y="130.4">U$11</text>
<text x="246" y="130.5" transform="rotate(-90 246 130.5)">BLUE3</text>
<text x="247.9" y="130.5" transform="rotate(-90 247.9 130.5)">LED3MM</text>
<text x="11.6" y="135.6">DS</text>
<text x="20.9" y="132.7">U$8</text>
<text x="78.7" y="135.6">D2IN</text>
<text x="87.9" y="132.7">U$9</text>
<text x="106.4" y="137.9">COLGND</text>
<text x="145.7" y="135.6">D3IN</text>
<text x="154.9" y="132.7">U$10</text>
<text x="210.4" y="133.3">D4IN</text>
<text x="210.4" y="137.9">SHCP</text>
<text x="244.8" y="136.5">300</text>
<text x="256.6" y="136.2">U$4</text>
<text x="270.5" y="135.6" transform="rotate(-90 270.5 135.6)">V+</text>
<text x="11.6" y="140.2">SHCP</text>
<text x="45.8" y="143.2">R10</text>
<text x="46" y="143.4">302</text>
<text x="46" y="141.1">300</text>
<text x="46" y="138.8">300</text>
<text x="57.9" y="138.5">U$1</text>
<text x="78.7" y="140.2">SHCP</text>
<text x="112.9" y="143.2">R00</text>
<text x="113" y="143.4">316</text>
<text x="113" y="141.1">300</text>
<text x="113" y="138.8">300</text>
<text x="124.9" y="138.5">U$2</text>
<text x="145.7" y="140.2">SHCP</text>
<text x="179.9" y="143.2">R20</text>
<text x="180.1" y="143.4">303</text>
<text x="180.1" y="141.1">300</text>
<text x="180.1" y="138.8">300</text>
<text x="191.9" y="138.5">U$3</text>
<text x="244.6" y="143.2">R29</text>
<text x="244.6" y="140.9">R30</text>
<text x="244.8" y="143.4">300</text>
<text x="244.8" y="141.1">300</text>
<text x="244.8" y="138.8">300</text>
<text x="11.6" y="147.1">STCP</text>
<text x="45.8" y="147.8">R10</text>
<text x="45.8" y="145.5">R10</text>
<text x="46" y="148">300</text>
<text x="46" y="145.7">301</text>
<text x="69.4" y="147.1" transform="rotate(-90 69.4 147.1)">V+</text>
<text x="78.7" y="147.1">STCP</text>
<text x="112.9" y="147.8">R00</text>
<text x="112.9" y="145.5">R00</text>
<text x="113" y="148">314</text>
<text x="113" y="145.7">315</text>
<text x="136.4" y="147.1" transform="rotate(-90 136.4 147.1)">V+</text>
<text x="145.7" y="147.1">STCP</text>
<text x="179.9" y="147.8">R20</text>
<text x="179.9" y="145.5">R20</text>
<text x="180.1" y="148">301</text>
<text x="180.1" y="145.7">302</text>
<text x="203.5" y="147.1" transform="rotate(-90 203.5 147.1)">V+</text>
<text x="210.4" y="144.8">STCP</text>
<text x="210.4" y="149.4">OE</text>
<text x="244.6" y="147.8">R27</text>
<text x="244.6" y="145.5">R28</text>
<text x="244.8" y="148">300</text>
<text x="244.8" y="145.7">300</text>
<text x="11.6" y="151.8">OE</text>
<text x="46" y="152.7">3R8</text>
<text x="46" y="150.4">3R9</text>
<text x="47.1" y="154.7">R7</text>
<text x="47.3" y="152.7">00</text>
<text x="47.3" y="150.4">00</text>
<text x="78.7" y="151.8">OE</text>
<text x="112.9" y="150.1">R00</text>
<text x="113" y="152.7">3R6</text>
<text x="113" y="150.4">313</text>
<text x="114.1" y="154.7">R5</text>
<text x="114.3" y="152.7">00</text>
<text x="145.7" y="151.8">OE</text>
<text x="179.9" y="154.7">R18</text>
<text x="179.9" y="152.4">R10</text>
<text x="179.9" y="150.1">R20</text>
<text x="180.1" y="152.7">309</text>
<text x="180.1" y="150.4">300</text>
<text x="244.6" y="154.7">R24</text>
<text x="244.6" y="152.4">R25</text>
<text x="244.6" y="150.1">R26</text>
<text x="244.8" y="150.4">300</text>
<text x="256.6" y="155.2">1.5-7-SEG</text>
<text x="20.9" y="161">NPIC6C596</text>
<text x="39.4" y="156.4">D2IN</text>
<text x="47.1" y="157">R2</text>
<text x="57.9" y="157.5">1.5-7-SEG</text>
<text x="87.9" y="161">NPIC6C596</text>
<text x="106.4" y="156.4">D3IN</text>
<text x="114.1" y="157">R4</text>
<text x="124.9" y="157.5">1.5-7-SEG</text>
<text x="154.9" y="161">NPIC6C596</text>
<text x="173.4" y="156.4">D4IN</text>
<text x="179.9" y="157">R17</text>
<text x="191.9" y="157.5">1.5-7-SEG</text>
<text x="212.7" y="161">GND</text>
<text x="219.6" y="158.7">NPIC6C596</text>
<text x="13.9" y="163.3">GND</text>
<text x="81" y="163.3">GND</text>
<text x="148" y="163.3">GND</text>
</g>
<g font-size="2.3" fill="#008000">
<text x="34.7" y="72.7">DS - GPIO 13</text>
<text x="34.7" y="75.1">SHCP - GPIO 14</text>
<text x="34.7" y="77.6">STCP - GPIO 12</text>
<text x="34.7" y="80">OE - GPIO 15</text>
<text x="34.7" y="82.4">ADC - TOUT</text>
</g>
<text font-size="2.3" fill="#800000" x="175.7" y="75.5">BUCK</text>
<g font-size="1.9" fill="#808080">
<text x="157.6" y="72.9">1</text>
<text x="157.6" y="75.2">2</text>
<text x="157.6" y="77.5">3</text>
<text x="161.2" y="72.9">P</text>
<text x="161.2" y="77.5">P$2</text>
<text x="162.2" y="72.9">$1</text>
<text x="168.6" y="73.9">IN+</text>
<text x="182.3" y="73.9">OUT+</text>
<text x="191.7" y="72.9">P$3</text>
<text x="191.7" y="77.5">P$4</text>
<text x="205.6" y="77.5">1</text>
<text x="205.6" y="75.2">2</text>
<text x="205.6" y="72.9">3</text>
<text x="168.6" y="78.5">IN-</text>
<text x="183" y="78.5">OUT-</text>
<text x="32.2" y="87.8">RESET</text>
<text x="46.5" y="87.7">TX</text>
<text x="32.2" y="90.1">ADC</text>
<text x="32.2" y="92.4">CH_PD</text>
<text x="32.2" y="94.7">GPIO16</text>
<text x="43.3" y="94.7">GPIO4</text>
<text x="43.3" y="92.4">GPIO5</text>
<text x="46.5" y="90.1">RX</text>
<text x="205.6" y="96">2</text>
<text x="205.6" y="93.7">3</text>
<text x="32.2" y="97">GPIO14</text>
<text x="32.2" y="99.3">GPIO12</text>
<text x="32.2" y="101.6">GPIO13</text>
<text x="42.2" y="101.6">GPIO15</text>
<text x="43.3" y="99.3">GPIO2</text>
<text x="43.3" y="97">GPIO0</text>
<text x="205.6" y="98.3">1</text>
<text x="32.2" y="103.9">VCC</text>
<text x="44.9" y="103.9">GND</text>
<text x="73.2" y="119.1">2</text>
<text x="87.7" y="119.1">4</text>
<text x="17.7" y="135.3">2</text>
<text x="23" y="136.3">DS</text>
<text x="29.1" y="136.3">VCC</text>
<text x="36.9" y="137.6">3</text>
<text x="36.9" y="135.3">1</text>
<text x="84.7" y="135.3">2</text>
<text x="90" y="136.3">DS</text>
<text x="96.1" y="136.3">VCC</text>
<text x="103.9" y="137.6">3</text>
<text x="103.9" y="135.3">1</text>
<text x="151.7" y="135.3">2</text>
<text x="157" y="136.3">DS</text>
<text x="163.2" y="136.3">VCC</text>
<text x="170.9" y="137.6">3</text>
<text x="170.9" y="135.3">1</text>
<text x="215.4" y="137.6">15</text>
<text x="216.4" y="132.9">2</text>
<text x="221.8" y="134">DS</text>
<text x="227.9" y="134">VCC</text>
<text x="228.9" y="136.3">Q0</text>
<text x="235.6" y="137.6">4</text>
<text x="235.6" y="135.3">3</text>
<text x="235.6" y="132.9">1</text>
<text x="251.3" y="137.6">P$7</text>
<text x="268.5" y="137.6">P$1</text>
<text x="16.6" y="139.9">15</text>
<text x="17.7" y="142.2">7</text>
<text x="23" y="143.2">MR</text>
<text x="23" y="140.9">SHCP</text>
<text x="30.2" y="140.9">Q1</text>
<text x="30.2" y="143.2">Q2</text>
<text x="30.2" y="138.6">Q0</text>
<text x="36.9" y="139.9">4</text>
<text x="36.9" y="142.2">5</text>
<text x="52.5" y="142.2">P$6</text>
<text x="52.5" y="139.9">P$7</text>
<text x="69.7" y="139.9">P$1</text>
<text x="69.7" y="142.2">P$5</text>
<text x="83.7" y="139.9">15</text>
<text x="84.7" y="142.2">7</text>
<text x="90" y="143.2">MR</text>
<text x="90" y="140.9">SHCP</text>
<text x="97.2" y="140.9">Q1</text>
<text x="97.2" y="143.2">Q2</text>
<text x="97.2" y="138.6">Q0</text>
<text x="103.9" y="139.9">4</text>
<text x="103.9" y="142.2">5</text>
<text x="119.6" y="142.2">P$6</text>
<text x="119.6" y="139.9">P$7</text>
<text x="136.8" y="139.9">P$1</text>
<text x="136.8" y="142.2">P$5</text>
<text x="150.7" y="139.9">15</text>
<text x="151.7" y="142.2">7</text>
<text x="157" y="143.2">MR</text>
<text x="157" y="140.9">SHCP</text>
<text x="164.2" y="140.9">Q1</text>
<text x="164.2" y="143.2">Q2</text>
<text x="164.2" y="138.6">Q0</text>
<text x="170.9" y="139.9">4</text>
<text x="170.9" y="142.2">5</text>
<text x="186.6" y="142.2">P$6</text>
<text x="186.6" y="139.9">P$7</text>
<text x="203.8" y="139.9">P$1</text>
<text x="203.8" y="142.2">P$5</text>
<text x="216.4" y="139.9">7</text>
<text x="221.8" y="140.9">MR</text>
<text x="221.8" y="138.6">SHCP</text>
<text x="228.9" y="138.6">Q1</text>
<text x="228.9" y="140.9">Q2</text>
<text x="228.9" y="143.2">Q3</text>
<text x="235.6" y="139.9">5</text>
<text x="235.6" y="142.2">6</text>
<text x="251.3" y="139.9">P$6</text>
<text x="251.3" y="142.2">P$4</text>
<text x="268.5" y="139.9">P$5</text>
<text x="16.6" y="146.8">10</text>
<text x="23" y="147.8">STCP</text>
<text x="30.2" y="145.5">Q3</text>
<text x="30.2" y="147.8">Q4</text>
<text x="36.9" y="144.5">6</text>
<text x="36.9" y="146.8">11</text>
<text x="36.9" y="149.1">12</text>
<text x="52.5" y="146.8">P$3</text>
<text x="52.5" y="144.5">P$4</text>
<text x="52.5" y="149.1">P$2</text>
<text x="83.7" y="146.8">10</text>
<text x="90" y="147.8">STCP</text>
<text x="97.2" y="145.5">Q3</text>
<text x="97.2" y="147.8">Q4</text>
<text x="103.9" y="144.5">6</text>
<text x="103.9" y="146.8">11</text>
<text x="103.9" y="149.1">12</text>
<text x="119.6" y="146.8">P$3</text>
<text x="119.6" y="144.5">P$4</text>
<text x="119.6" y="149.1">P$2</text>
<text x="150.7" y="146.8">10</text>
<text x="157" y="147.8">STCP</text>
<text x="164.2" y="145.5">Q3</text>
<text x="164.2" y="147.8">Q4</text>
<text x="170.9" y="144.5">6</text>
<text x="170.9" y="146.8">11</text>
<text x="170.9" y="149.1">12</text>
<text x="186.6" y="146.8">P$3</text>
<text x="186.6" y="144.5">P$4</text>
<text x="186.6" y="149.1">P$2</text>
<text x="215.4" y="144.5">10</text>
<text x="216.4" y="149.1">8</text>
<text x="221.8" y="145.5">STCP</text>
<text x="228.9" y="145.5">Q4</text>
<text x="228.9" y="147.8">Q5</text>
<text x="235.6" y="144.5">11</text>
<text x="235.6" y="146.8">12</text>
<text x="235.6" y="149.1">13</text>
<text x="251.3" y="149.1">P$9</text>
<text x="251.3" y="144.5">P$3</text>
<text x="251.3" y="146.8">P$2</text>
<text x="17.7" y="151.4">8</text>
<text x="23" y="152.4">OE</text>
<text x="30.2" y="150.1">Q5</text>
<text x="30.2" y="152.4">Q6</text>
<text x="30.2" y="154.7">Q7</text>
<text x="36.9" y="151.4">13</text>
<text x="36.9" y="153.7">14</text>
<text x="51.5" y="153.7">P$10</text>
<text x="52.5" y="151.4">P$9</text>
<text x="69.7" y="153.7">P$8</text>
<text x="84.7" y="151.4">8</text>
<text x="90" y="152.4">OE</text>
<text x="97.2" y="150.1">Q5</text>
<text x="97.2" y="152.4">Q6</text>
<text x="97.2" y="154.7">Q7</text>
<text x="103.9" y="151.4">13</text>
<text x="103.9" y="153.7">14</text>
<text x="118.5" y="153.7">P$10</text>
<text x="119.6" y="151.4">P$9</text>
<text x="136.8" y="153.7">P$8</text>
<text x="151.7" y="151.4">8</text>
<text x="157" y="152.4">OE</text>
<text x="164.2" y="150.1">Q5</text>
<text x="164.2" y="152.4">Q6</text>
<text x="164.2" y="154.7">Q7</text>
<text x="170.9" y="151.4">13</text>
<text x="170.9" y="153.7">14</text>
<text x="185.5" y="153.7">P$10</text>
<text x="186.6" y="151.4">P$9</text>
<text x="203.8" y="153.7">P$8</text>
<text x="215.4" y="153.7">16</text>
<text x="221.8" y="150.1">OE</text>
<text x="221.8" y="154.8">GND</text>
<text x="227.9" y="154.7">Q7S</text>
<text x="228.9" y="150.1">Q6</text>
<text x="228.9" y="152.4">Q7</text>
<text x="235.6" y="151.4">14</text>
<text x="235.6" y="153.7">9</text>
<text x="250.2" y="151.4">P$10</text>
<text x="268.5" y="151.4">P$8</text>
<text x="16.6" y="156.1">16</text>
<text x="23" y="157.1">GND</text>
<text x="29.1" y="157.1">Q7S</text>
<text x="36.9" y="156.1">9</text>
<text x="83.7" y="156.1">16</text>
<text x="90" y="157.1">GND</text>
<text x="96.1" y="157.1">Q7S</text>
<text x="103.9" y="156.1">9</text>
<text x="150.7" y="156.1">16</text>
<text x="157" y="157.1">GND</text>
<text x="163.1" y="157.1">Q7S</text>
<text x="170.9" y="156.1">9</text>
</g>
<g font-size="1.6" fill="#808080">
<text x="255.3" y="137.7">a</text>
<text x="266.3" y="137.7">A</text>
<text x="56.6" y="140">a</text>
<text x="56.6" y="142.3">b</text>
<text x="67.6" y="140">A</text>
<text x="67.6" y="142.3">A</text>
<text x="123.6" y="140">a</text>
<text x="123.6" y="142.3">b</text>
<text x="134.6" y="140">A</text>
<text x="134.6" y="142.3">A</text>
<text x="190.6" y="140">a</text>
<text x="190.6" y="142.3">b</text>
<text x="201.6" y="140">A</text>
<text x="201.6" y="142.3">A</text>
<text x="255.3" y="140">b</text>
<text x="255.3" y="142.3">c</text>
<text x="266.3" y="140">A</text>
<text x="56.6" y="144.6">c</text>
<text x="56.6" y="146.9">d</text>
<text x="56.6" y="149.2">e</text>
<text x="123.6" y="144.6">c</text>
<text x="123.6" y="146.9">d</text>
<text x="123.6" y="149.2">e</text>
<text x="190.6" y="144.6">c</text>
<text x="190.6" y="146.9">d</text>
<text x="190.6" y="149.2">e</text>
<text x="255.3" y="144.6">d</text>
<text x="255.3" y="146.9">e</text>
<text x="255.3" y="149.2">f</text>
<text x="56.6" y="151.5">f</text>
<text x="56.6" y="153.8">g</text>
<text x="67.6" y="153.8">DP</text>
<text x="123.6" y="151.5">f</text>
<text x="123.6" y="153.8">g</text>
<text x="134.6" y="153.8">DP</text>
<text x="190.6" y="151.5">f</text>
<text x="190.6" y="153.8">g</text>
<text x="201.6" y="153.8">DP</text>
<text x="255.3" y="151.5">g</text>
<text x="266.3" y="151.5">DP</text>
</g>
</svg>
